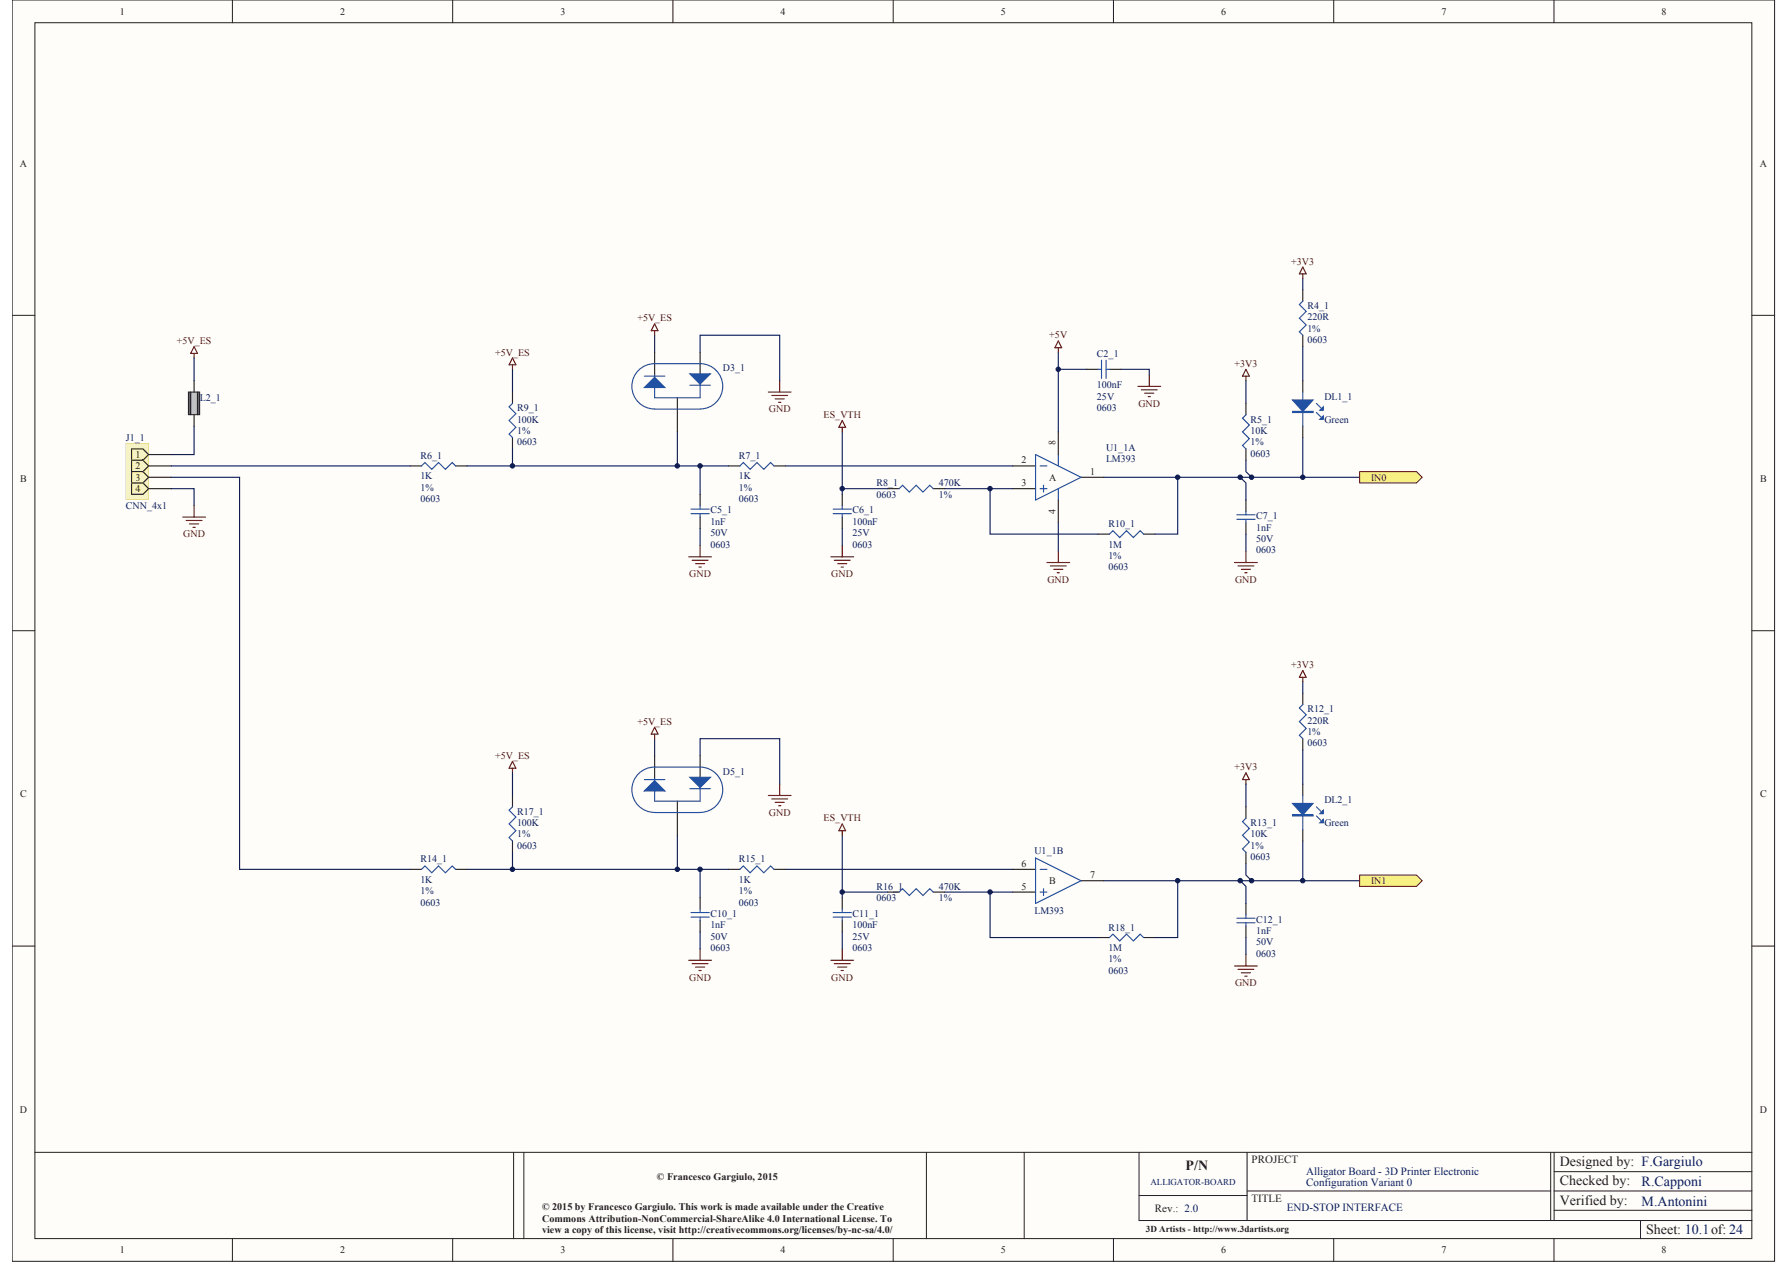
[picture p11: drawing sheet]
<svg xmlns="http://www.w3.org/2000/svg" width="297mm" height="210mm" viewBox="0 0 297 210" stroke-linecap="round" stroke-linejoin="round" font-family="sans-serif">
<path d="M2 0h292.6v209.5h-292.6z" fill="#fefdf9"/>
<path d="M2 0h292.6v209.5h-292.6z" fill="none" stroke="#231f20" stroke-width=".17"/>
<path d="M5.8 3.8h285.1v201.9h-285.1z" fill="#fefdf9"/>
<g fill="none" stroke="#231f20" stroke-width=".17">
<path d="M38.6 0v3.8M75.2 0v3.8M111.7 0v3.8M148.3 0v3.8M184.9 0v3.8M221.4 0v3.8M258 0v3.8M5.8 3.8h285.1v201.9h-285.1zM2 52.4h3.8M290.9 52.4h3.8M2 104.7h3.8M290.9 104.7h3.8"/>
<path d="M2 157.1h3.8M290.9 157.1h3.8M5.8 191.4h285.1M85.3 191.4v14.3M87 191.4v14.3M153.8 191.4v14.3M170.1 191.4v14.3M189.1 191.4v11.3h101.8M189.1 198.5h18M207.1 197.8h50.4M207.1 191.4v11.3M257.5 191.4v11.3"/>
<path d="M258 191.4v11.3M258 194.6h32.9M258 197.8h32.9M38.6 205.7v3.8M75.2 205.7v3.8M111.7 205.7v3.8M148.3 205.7v3.8M184.9 205.7v3.8M221.4 205.7v3.8M258 205.7v3.8M258 201h32.9M272.4 202.7v3"/>
</g>
<g fill="none" stroke="#6d0c0e" stroke-width=".19">
<path d="M127.6 65.1h3.7M128.1 65.7h2.7M128.7 66.2h1.5M129.3 66.8h.3M129.5 63.2v1.9M188.9 64.2h3.8M189.5 64.7h2.6M190.1 65.3h1.5M190.6 65.9h.4M190.8 62.3v1.9M114.4 92.5h3.7M114.9 93h2.7"/>
<path d="M115.5 93.6h1.5M116.1 94.2h.3M116.2 90.6v1.9M138 92.5h3.7M138.5 93h2.7M139.1 93.6h1.5M139.7 94.2h.3M139.8 90.6v1.9M173.8 93.4h3.8M174.4 94h2.6M175 94.5h1.5M175.5 95.1h.4"/>
<path d="M175.7 91.5v1.9M127.6 132.1h3.7M128.1 132.7h2.7M128.7 133.2h1.5M129.3 133.8h.3M129.5 130.2v1.9M114.4 159.5h3.7M116.2 157.6v1.9M138 159.5h3.7M139.8 157.6v1.9M114.9 160h2.7M115.5 160.6h1.5"/>
<path d="M116.1 161.2h.3M138.5 160h2.7M139.1 160.6h1.5M139.7 161.2h.3"/>
</g>
<g fill="none" stroke="#0c1c5b" stroke-width=".19">
<path d="M108.7 55.7v2.8M116.2 58.5v-2.8h13.3v7.5M175.7 58.5v13.2M112.5 71.7v5.7M116.2 77.4v4.7M130.4 77.4h37.8M139.8 71.7v9.4M175.7 61.3h4.7M183.3 79.3h42.5M186.1 61.3h4.7v1M195.5 79.3v9.4h-3.7M116.2 87.8v2.8"/>
<path d="M139.8 87.8v2.8M156.8 81.1h11.4M164.4 81.1v7.6h17.9M175.7 86.8v4.7M108.7 122.7v2.8M112.5 138.7v5.7M116.2 125.5v-2.8h13.3v7.5M139.8 138.7v9.4M116.2 144.4v4.7M116.2 154.7v2.9M130.4 144.4h37.8M139.8 154.7v2.9"/>
<path d="M156.8 148.1h11.4M164.4 148.1v7.6h17.9M195.5 146.3v9.4h-3.7"/>
</g>
<path d="M147.4 81.1h1.9M154.9 81.1h1.9" fill="none" stroke="#231f20" stroke-width=".19"/>
<path d="M149.3 81.1l.6-.5 1.1 1.1 1.1-1.1 1.1 1.1 1.2-1.1 .5 .5" fill="none" stroke="#2151a3" stroke-width=".19"/>
<path d="M225.8 78.3h9.4l.9 1-.9 .9h-9.4z" fill-rule="evenodd" fill="#f6f17e"/>
<path d="M225.8 78.3h9.4l.9 1-.9 .9h-9.4z" fill="none" stroke="#6d0c0e" stroke-width=".17"/>
<path d="M206.9 61.3l.5 1.2h-1.1zM206.9 62.5v.7" fill="none" stroke="#6d0c0e" stroke-width=".19"/>
<path d="M206.9 76.4v1.9l.9 1M206.9 63.2v3.8M183.3 146.3h42.5" fill="none" stroke="#0c1c5b" stroke-width=".19"/>
<path d="M225.8 145.3h9.4l.9 1-.9 .9h-9.4z" fill-rule="evenodd" fill="#f6f17e"/>
<path d="M225.8 145.3h9.4l.9 1-.9 .9h-9.4z" fill="none" stroke="#6d0c0e" stroke-width=".17"/>
<path d="M108.7 53.8l.6 1.1h-1.2zM108.7 54.9v.8M175.7 56.6l.6 1.1h-1.1zM175.7 57.7v.8M139.8 69.8l.6 1.2h-1.1zM139.8 71v.7M108.7 121.9v.8M108.7 120.8l.6 1.1h-1.2zM139.8 138v.7M139.8 136.8l.6 1.2h-1.1zM206.9 128.3l.5 1.2h-1.1zM206.9 129.5v.7" fill="none" stroke="#6d0c0e" stroke-width=".19"/>
<path d="M216.3 57.6v5.6M216.3 72.7v6.6M147.4 81.1h-7.6v1M206.9 130.2v3.8M216.3 139.7v6.6M147.4 148.1h-7.6v1M206.9 143.4v1.9l.9 1" fill="none" stroke="#0c1c5b" stroke-width=".19"/>
<g fill="none" stroke="#231f20" stroke-width=".19">
<path d="M216.3 48.1v1.9M216.3 55.7v1.9M68.1 77.4h1.9M75.7 77.4h1.8M85.1 65.1v1.9M85.1 72.7v1.8M121 77.4h1.9M128.5 77.4h1.9M168.2 77.4h3.7M175.7 71.7v3.8M179.5 79.3h3.8M180.4 61.3h1.9"/>
<path d="M184.2 61.3h1.9M206.9 67v1.9M206.9 74.5v1.9M116.2 82.1v1.9M116.2 85.9v1.9M139.8 82.1v1.9M139.8 85.9v1.9M168.2 81.1h3.7M175.7 83v3.8M182.3 88.7h1.9M189.9 88.7h1.9M216.3 115.1v1.9"/>
<path d="M85.1 132.1v1.9M85.1 139.7v1.8M116.2 125.5v3.8M206.9 134v1.9M216.3 122.7v1.9M68.1 144.4h1.9M75.7 144.4h1.8M116.2 149.1v1.9M116.2 152.9v1.8M121 144.4h1.9M128.5 144.4h1.9M139.8 149.1v1.9"/>
<path d="M139.8 152.9v1.8M168.2 148.1h3.7M168.2 144.4h3.7M179.5 146.3h3.8M182.3 155.7h1.9M189.9 155.7h1.9M206.9 141.5v1.9"/>
</g>
<g fill="none" stroke="#2151a3" stroke-width=".19">
<path d="M182.9 59.8v3M183.6 59.8v3M216.3 50l-.6 .6 1.2 1.1-1.2 1.1 1.2 1.2-1.2 1.1 .6 .6M70 77.4l.6-.6 1.1 1.1 1.1-1.1 1.2 1.1 1.1-1.1 .6 .6M85.1 67l-.6 .6 1.2 1.1-1.2 1.1 1.2 1.2-1.2 1.1 .6 .6M122.9 77.4l.5-.6 1.2 1.1 1.1-1.1 1.1 1.1 1.1-1.1 .6 .6M171.9 75.5l7.6 3.8-7.6 3.7zM172.7 77.4h1.1M175.7 75.5v1.9M182.3 61.3h.6M183.6 61.3h.6M206.9 68.9l-.6 .5 1.1 1.2-1.1 1.1 1.1 1.1-1.1 1.2 .6 .5"/>
<path d="M114.7 85.3h3.1M114.7 84.5h3.1M116.2 84v.5M116.2 85.3v.6M138.3 85.3h3.1M138.3 84.5h3.1M139.8 84v.5M139.8 85.3v.6M172.7 81.1h1.1M173.3 80.6v1.1M175.7 81.1v1.9M184.2 88.7l.6-.6 1.1 1.2 1.1-1.2 1.2 1.2 1.1-1.2 .6 .6"/>
<path d="M216.3 117l-.6 .6 1.2 1.1-1.2 1.1 1.2 1.2-1.2 1.1 .6 .6M85.1 134l-.6 .6 1.2 1.1-1.2 1.1 1.2 1.2-1.2 1.1 .6 .6M206.9 135.9l-.6 .5 1.1 1.2-1.1 1.1 1.1 1.1-1.1 1.2 .6 .5M70 144.4l.6-.6 1.1 1.1 1.1-1.1 1.2 1.1 1.1-1.1 .6 .6M114.7 152.3h3.1M114.7 151.5h3.1M116.2 151v.5M116.2 152.3v.6M122.9 144.4l.5-.6 1.2 1.1 1.1-1.1 1.1 1.1 1.1-1.1 .6 .6M138.3 152.3h3.1M138.3 151.5h3.1M139.8 151v.5"/>
<path d="M139.8 152.3v.6M171.9 142.5l7.6 3.8-7.6 3.7zM172.7 144.4h1.1M172.7 148.1h1.1M173.3 147.6v1.1M184.2 155.7l.6-.6 1.1 1.2 1.1-1.2 1.2 1.2 1.1-1.2 .6 .6"/>
</g>
<path d="M114.5 129.1h3.4l-1.7 1.7z" fill="#2151a3"/>
<path d="M114.5 129.1h3.4l-1.7 1.7zM114.5 131h3.4M116.2 129.3v3.7" fill="none" stroke="#2151a3" stroke-width=".19"/>
<path d="M108.7 125.5v3.8" fill="none" stroke="#231f20" stroke-width=".19"/>
<path d="M107 131.3l1.7-1.7 1.7 1.7z" fill="#2151a3"/>
<path d="M107 131.3l1.7-1.7 1.7 1.7zM107 129.5h3.4M108.7 134.9a3.8 3.8 0 0 1-3.8-3.8 3.8 3.8 0 0 1 3.8-3.7h7.5a3.8 3.8 0 0 1 3.8 3.7 3.8 3.8 0 0 1-3.8 3.8M108.7 129.3v3.7h7.5M108.7 134.9h7.5" fill="none" stroke="#2151a3" stroke-width=".19"/>
<path d="M116.2 58.5v3.8M112.5 133v5.7" fill="none" stroke="#231f20" stroke-width=".19"/>
<path d="M114.5 62.1h3.4l-1.7 1.7z" fill="#2151a3"/>
<path d="M114.5 62.1h3.4l-1.7 1.7zM114.5 64h3.4M116.2 62.3v3.8" fill="none" stroke="#2151a3" stroke-width=".19"/>
<path d="M108.7 58.5v3.8" fill="none" stroke="#231f20" stroke-width=".19"/>
<path d="M107 64.4l1.7-1.7 1.7 1.7z" fill="#2151a3"/>
<path d="M107 64.4l1.7-1.7 1.7 1.7zM107 62.5h3.4M108.7 67.9a3.8 3.8 0 0 1-3.8-3.7 3.8 3.8 0 0 1 3.8-3.8h7.5a3.8 3.8 0 0 1 3.8 3.8 3.8 3.8 0 0 1-3.8 3.7M108.7 62.3v3.8h7.5M108.7 67.9h7.5M216.3 65.1v5.7M218.6 68.5l.7 .8M218.6 67l.7 .7" fill="none" stroke="#2151a3" stroke-width=".19"/>
<path d="M112.5 66.1v5.6M216.3 63.2v1.9M216.3 70.8v1.9" fill="none" stroke="#231f20" stroke-width=".19"/>
<path d="M214.6 66.4h3.4l-1.7 1.9z" fill="#2151a3"/>
<path d="M214.6 66.4h3.4l-1.7 1.9zM214.6 68.3h3.4v.2h-3.4zM214.6 68.4h3.4" fill="none" stroke="#2151a3" stroke-width=".19"/>
<path d="M219.1 69.6l.6-.5v.5z" fill="#2151a3"/>
<path d="M219.1 69.6l.6-.5v.5z" fill="none" stroke="#2151a3" stroke-width=".19"/>
<path d="M219.1 68.1l.6-.5v.5z" fill="#2151a3"/>
<path d="M219.1 68.1l.6-.5v.5zM216.3 132.1v5.7M218.6 135.5l.7 .8M218.6 134l.7 .7" fill="none" stroke="#2151a3" stroke-width=".19"/>
<path d="M216.3 130.2v1.9M216.3 137.8v1.9" fill="none" stroke="#231f20" stroke-width=".19"/>
<path d="M214.6 133.4h3.4l-1.7 1.9z" fill="#2151a3"/>
<path d="M214.6 133.4h3.4l-1.7 1.9zM214.6 135.3h3.4v.2h-3.4zM214.6 135.4h3.4" fill="none" stroke="#2151a3" stroke-width=".19"/>
<path d="M219.1 136.6l.6-.5v.5z" fill="#2151a3"/>
<path d="M219.1 136.6l.6-.5v.5z" fill="none" stroke="#2151a3" stroke-width=".19"/>
<path d="M219.1 135.1l.6-.5v.5z" fill="#2151a3"/>
<path d="M205.4 86.2h3M205.4 85.5h3M206.9 84.9v.6M206.9 86.2v.6M219.1 135.1l.6-.5v.5zM149.3 148.1l.6-.5 1.1 1.1 1.1-1.1 1.1 1.1 1.2-1.1 .5 .5M205.4 153.2h3M205.4 152.5h3M206.9 151.9v.6M206.9 153.2v.6" fill="none" stroke="#2151a3" stroke-width=".19"/>
<path d="M206.9 83v1.9M206.9 86.8v1.9M147.4 148.1h1.9M154.9 148.1h1.9M206.9 150v1.9M206.9 153.8v1.9" fill="none" stroke="#231f20" stroke-width=".19"/>
<g fill="none" stroke="#6d0c0e" stroke-width=".19">
<path d="M85.1 59.4l.6 1.2h-1.2zM85.1 60.6v.7M205 93.4h3.8M205.5 94h2.7M206.1 94.5h1.5M206.7 95.1h.4M206.9 91.5v1.9M85.1 126.4l.6 1.2h-1.2zM85.1 127.6v.7M206.9 158.5v1.9M205 160.4h3.8M205.5 161h2.7"/>
<path d="M206.1 161.5h1.5M206.7 162.1h.4"/>
</g>
<g fill="none" stroke="#0c1c5b" stroke-width=".19">
<path d="M216.3 46.2v1.9M77.5 77.4h43.5M85.1 61.3v3.8M85.1 74.5v2.9M205.9 79.3l1 .9v2.8M206.9 88.7v2.8M216.3 113.2v1.9M85.1 128.3v3.8M216.3 124.6v5.6M77.5 144.4h43.5M85.1 141.5v2.9M205.9 146.3l1 .9v2.8"/>
<path d="M206.9 155.7v2.8"/>
</g>
<path d="M20.9 73.6h3.8v9.4h-3.8z" fill="#f8f5af"/>
<path d="M20.9 73.6v9.4h3.7v-9.4h-3.7h3.8v9.4h-3.8z" fill="#6d0c0e"/>
<g fill="#231f20">
<path d="M24.6 75.4h3.8l.1 .1-.1 .1h-3.7z"/>
<path d="M24.6 77.3h3.8l.1 .1-.1 .1h-3.7z"/>
</g>
<g fill="#f8f5af">
<path d="M22.7 74.9h.4v1.1h-.4z"/>
<path d="M21.9 74.6h1.8l.8 .9-.8 .8h-1.8zM22.7 74.9v1.1h.4v-1.1z"/>
</g>
<g fill="#231f20">
<path d="M21.7 74.4h2.1l.8 .9v.3l-.7 .8-.2-.1 .8-.8-.8-.9h-1.8v1.7h-.2v.2z"/>
<path d="M24.6 75.4l.2 .1-.1 .1z"/>
</g>
<g fill="#f8f5af">
<path d="M22.6 76.8h.7v1.1h-.7z"/>
<path d="M21.9 76.5h1.8l.8 .9-.8 .8h-1.8zM22.6 76.8v1.1h.7v-1.1z"/>
</g>
<g fill="#231f20">
<path d="M24.6 77.3l.2 .1-.2 .1z"/>
<path d="M21.9 76.3h1.8z"/>
<path d="M21.7 76.3h2.1l.1 .1-.1 .1h-2.1z"/>
<path d="M24.6 79.2h3.8l.1 .1-.1 .1h-3.7z"/>
<path d="M21.7 76.5h2.1l.1-.1 .7 .8v.3l-.7 .8-.1-.1h-2.1v.2zM21.9 76.5v1.7h1.8l.8-.8-.8-.9z"/>
</g>
<g fill="#f8f5af">
<path d="M22.6 78.7h.6v1.1h-.6z"/>
<path d="M21.9 78.4h1.8l.8 .9-.8 .8h-1.8zM22.6 78.7v1.1h.6v-1.1z"/>
</g>
<g fill="#231f20">
<path d="M21.7 78.2h2.1l.1 .1-.1 .1h-2.1z"/>
<path d="M24.6 79.2l.2 .1-.1 .1z"/>
<path d="M24.6 81.1h3.8h.1l-.1 .1h-3.7z"/>
<path d="M21.7 78.4h2.1l.1-.1 .7 .8v.3l-.7 .8-.1-.1h-2.1v.2zM21.9 78.4v1.7h1.8l.8-.8-.8-.9z"/>
</g>
<g fill="#f8f5af">
<path d="M22.5 80.6h.8v1.1h-.8z"/>
<path d="M21.9 80.3h1.8l.8 .8-.8 .9h-1.8zM22.5 80.6v1.1h.8v-1.1z"/>
</g>
<g fill="#231f20">
<path d="M21.7 80.1h2.1l.1 .1-.1 .1h-2.1z"/>
<path d="M24.6 81.1h.2l-.2 .1z"/>
<path d="M21.7 80.3h2.1l.1-.1 .7 .8v.3l-.8 .9h-2.1zM21.9 80.3v1.7h1.8l.8-.9-.8-.8z"/>
</g>
<path d="M32.2 58.7v.7M32.2 57.6l.6 1.1h-1.1zM216.3 44.3l.6 1.2h-1.2zM216.3 45.5v.7M30.3 85.9h3.8M30.9 86.4h2.6M31.5 87h1.5M32 87.6h.4M32.2 84v1.9M216.3 112.5v.7M216.3 111.3l.6 1.2h-1.2z" fill="none" stroke="#6d0c0e" stroke-width=".19"/>
<path d="M28.4 79.3h11.4v65.1h28.3M28.4 77.4h39.7M32.2 70.8v4.7h-3.8M28.4 81.1h3.8v2.9" fill="none" stroke="#0c1c5b" stroke-width=".19"/>
<path d="M31.7 65.1h1.1v3.8h-1.1z" fill="#bfc0c3"/>
<path d="M31.3 65.1h.3v3.8h-.3zM31.7 65.1h1.1v3.8h-1.1zM32.8 65.1h.4v3.8h-.4z" fill="none" stroke="#231f20" stroke-width=".17"/>
<path d="M32.2 63.2v1.9M32.2 68.9v1.9" fill="none" stroke="#231f20" stroke-width=".19"/>
<path d="M31.5 65.1v3.8M33 65.1v3.8" fill="none" stroke="#616366" stroke-width=".36"/>
<path d="M32.2 59.4v3.8" fill="none" stroke="#0c1c5b" stroke-width=".19"/>
<circle cx="85.1" cy="144.4" r=".37" fill="#0c1c5b"/>
<circle cx="85.1" cy="144.4" r=".37" fill="none" stroke="#0c1c5b" stroke-width=".17"/>
<circle cx="85.1" cy="77.4" r=".37" fill="#0c1c5b"/>
<circle cx="85.1" cy="77.4" r=".37" fill="none" stroke="#0c1c5b" stroke-width=".17"/>
<circle cx="112.5" cy="144.4" r=".37" fill="#0c1c5b"/>
<circle cx="112.5" cy="144.4" r=".37" fill="none" stroke="#0c1c5b" stroke-width=".17"/>
<circle cx="112.5" cy="77.4" r=".37" fill="#0c1c5b"/>
<circle cx="112.5" cy="77.4" r=".37" fill="none" stroke="#0c1c5b" stroke-width=".17"/>
<circle cx="116.2" cy="144.4" r=".37" fill="#0c1c5b"/>
<circle cx="116.2" cy="144.4" r=".37" fill="none" stroke="#0c1c5b" stroke-width=".17"/>
<circle cx="116.2" cy="77.4" r=".37" fill="#0c1c5b"/>
<circle cx="116.2" cy="77.4" r=".37" fill="none" stroke="#0c1c5b" stroke-width=".17"/>
<circle cx="139.8" cy="148.1" r=".37" fill="#0c1c5b"/>
<circle cx="139.8" cy="148.1" r=".37" fill="none" stroke="#0c1c5b" stroke-width=".17"/>
<circle cx="139.8" cy="81.1" r=".37" fill="#0c1c5b"/>
<circle cx="139.8" cy="81.1" r=".37" fill="none" stroke="#0c1c5b" stroke-width=".17"/>
<circle cx="164.4" cy="148.1" r=".37" fill="#0c1c5b"/>
<circle cx="164.4" cy="148.1" r=".37" fill="none" stroke="#0c1c5b" stroke-width=".17"/>
<circle cx="164.4" cy="81.1" r=".37" fill="#0c1c5b"/>
<circle cx="164.4" cy="81.1" r=".37" fill="none" stroke="#0c1c5b" stroke-width=".17"/>
<circle cx="175.7" cy="61.3" r=".37" fill="#0c1c5b"/>
<circle cx="175.7" cy="61.3" r=".37" fill="none" stroke="#0c1c5b" stroke-width=".17"/>
<circle cx="195.5" cy="146.2" r=".37" fill="#0c1c5b"/>
<circle cx="195.5" cy="146.2" r=".37" fill="none" stroke="#0c1c5b" stroke-width=".17"/>
<circle cx="195.5" cy="79.3" r=".37" fill="#0c1c5b"/>
<circle cx="195.5" cy="79.3" r=".37" fill="none" stroke="#0c1c5b" stroke-width=".17"/>
<circle cx="205.9" cy="146.2" r=".37" fill="#0c1c5b"/>
<circle cx="205.9" cy="146.2" r=".37" fill="none" stroke="#0c1c5b" stroke-width=".17"/>
<circle cx="205.9" cy="79.3" r=".37" fill="#0c1c5b"/>
<circle cx="205.9" cy="79.3" r=".37" fill="none" stroke="#0c1c5b" stroke-width=".17"/>
<circle cx="207.8" cy="146.2" r=".37" fill="#0c1c5b"/>
<circle cx="207.8" cy="146.2" r=".37" fill="none" stroke="#0c1c5b" stroke-width=".17"/>
<circle cx="207.8" cy="79.3" r=".37" fill="#0c1c5b"/>
<circle cx="207.8" cy="79.3" r=".37" fill="none" stroke="#0c1c5b" stroke-width=".17"/>
<circle cx="216.3" cy="146.2" r=".37" fill="#0c1c5b"/>
<circle cx="216.3" cy="146.2" r=".37" fill="none" stroke="#0c1c5b" stroke-width=".17"/>
<circle cx="216.3" cy="79.3" r=".37" fill="#0c1c5b"/>
<circle cx="216.3" cy="79.3" r=".37" fill="none" stroke="#0c1c5b" stroke-width=".17"/>
<g font-size="2.3" fill="#231f20">
<text x="196.9" y="194.4">P/N</text>
<text x="259" y="193.6">Designed by: F.Gargiulo</text>
<text x="259" y="196.8">Checked by:</text>
<text x="259" y="200">Verified by:</text>
<text x="273.3" y="204.9">Sheet: 10.1of: 24</text>
</g>
<g font-size="2.3" fill="#0c1c5b">
<text x="272.6" y="197">R.Capponi</text>
<text x="272.6" y="200.2">M.Antonini</text>
</g>
<g font-size="1.8" fill="#231f20">
<text x="207.8" y="193.2">PROJECT</text>
<text x="191.8" y="201.3">Rev.: 2.0</text>
<text x="207.8" y="199.6">TITLE</text>
</g>
<g font-size="1.8" fill="#0c1c5b">
<text x="216.9" y="195.1">Alligator Board - 3D Printer Electronic</text>
<text x="216.9" y="197">Configuration Variant 0</text>
<text x="213.7" y="201.1">END-STOP INTERFACE</text>
</g>
<g font-size="1.7" fill="#231f20">
<text x="19.9" y="2.4">1</text>
<text x="56.5" y="2.4">2</text>
<text x="93" y="2.4">3</text>
<text x="129.6" y="2.4">4</text>
<text x="166.2" y="2.4">5</text>
<text x="202.8" y="2.4">6</text>
<text x="239.3" y="2.4">7</text>
<text x="275.9" y="2.4">8</text>
<text x="3.3" y="27.7">A</text>
<text x="292.2" y="27.7">A</text>
<text x="22.5" y="76">1</text>
<text x="22.5" y="77.9">2</text>
<text x="169.6" y="77">2</text>
<text x="3.4" y="80">B</text>
<text x="22.5" y="79.8">3</text>
<text x="22.5" y="81.7">4</text>
<text x="169.6" y="80.7">3</text>
<text x="174.2" y="79.8">A</text>
<text x="181" y="78.9">1</text>
<text x="292.2" y="80">B</text>
<text x="3.4" y="132.4">C</text>
<text x="292.2" y="132.4">C</text>
<text x="169.6" y="144">6</text>
<text x="169.6" y="147.7">5</text>
<text x="174.2" y="146.8">B</text>
<text x="181" y="145.8">7</text>
<text x="3.3" y="184.8">D</text>
<text x="292.2" y="184.8">D</text>
<text x="109.1" y="195.9">© Francesco Gargiulo, 2015</text>
<text x="90" y="201">© 2015 by Francesco Gargiulo. This work is made available under the Creative</text>
<text x="90" y="202.9">Commons Attribution-NonCommercial-ShareAlike 4.0 International License. To</text>
<text x="19.9" y="208.1">1</text>
<text x="56.5" y="208.1">2</text>
<text x="90" y="204.7">view a copy of this license, visit http://creativecommons.org/licenses/by-nc-sa/4.0/</text>
<text x="93" y="208.1">3</text>
<text x="129.6" y="208.1">4</text>
<text x="166.2" y="208.1">5</text>
<text x="202.8" y="208.1">6</text>
<text x="239.3" y="208.1">7</text>
<text x="275.9" y="208.1">8</text>
</g>
<g font-size="1.7" fill="#6d0c0e">
<text x="214.4" y="43.9">+3V3</text>
<text x="105.8" y="53.4">+5V_ES</text>
<text x="29.4" y="57.2">+5V_ES</text>
<text x="82.2" y="59">+5V_ES</text>
<text x="174.2" y="56.2">+5V</text>
<text x="205" y="60.9">+3V3</text>
<text x="127.6" y="68.5">GND</text>
<text x="136.7" y="69.4">ES_VTH</text>
<text x="189" y="67.5">GND</text>
<text x="227.6" y="79.8">IN0</text>
<text x="30.4" y="89.2">GND</text>
<text x="114.4" y="95.8">GND</text>
<text x="138" y="95.8">GND</text>
<text x="173.9" y="96.8">GND</text>
<text x="205.1" y="96.8">GND</text>
<text x="214.4" y="110.9">+3V3</text>
<text x="105.8" y="120.4">+5V_ES</text>
<text x="82.2" y="126">+5V_ES</text>
<text x="205" y="127.9">+3V3</text>
<text x="127.6" y="135.5">GND</text>
<text x="136.7" y="136.4">ES_VTH</text>
<text x="227.6" y="146.8">IN1</text>
<text x="114.4" y="162.8">GND</text>
<text x="138" y="162.8">GND</text>
<text x="205.1" y="163.8">GND</text>
</g>
<g font-size="1.7" fill="#0c1c5b">
<text x="217.1" y="53.2">220R</text>
<text x="217.1" y="51.3">R4_1</text>
<text x="182.1" y="59.2">C2_1</text>
<text x="217.1" y="55.1">1%</text>
<text x="217.1" y="57">0603</text>
<text x="120" y="61.7">D3_1</text>
<text x="182.1" y="64.5">100nF</text>
<text x="33.2" y="66.6">L2_1</text>
<text x="85.8" y="70.2">100K</text>
<text x="85.8" y="68.3">R9_1</text>
<text x="182.1" y="66.4">25V</text>
<text x="182.1" y="68.3">0603</text>
<text x="207.6" y="70.2">R5_1</text>
<text x="219.9" y="66.4">DL1_1</text>
<text x="219.9" y="70.2">Green</text>
<text x="20.9" y="73.2">J1_1</text>
<text x="69.8" y="76.2">R6_1</text>
<text x="85.8" y="72.1">1%</text>
<text x="85.8" y="73.9">0603</text>
<text x="122.7" y="76.2">R7_1</text>
<text x="183.6" y="74.9">U1_1A</text>
<text x="183.6" y="76.8">LM393</text>
<text x="207.6" y="72.1">10K</text>
<text x="207.6" y="73.9">1%</text>
<text x="207.6" y="75.8">0603</text>
<text x="69.8" y="79.6">1K</text>
<text x="69.8" y="81.5">1%</text>
<text x="69.8" y="83.4">0603</text>
<text x="122.7" y="79.6">1K</text>
<text x="122.7" y="81.5">1%</text>
<text x="122.7" y="83.4">0603</text>
<text x="145.5" y="82.6">0603</text>
<text x="145.5" y="80.7">R8_1</text>
<text x="155.9" y="80.7">470K</text>
<text x="155.9" y="82.6">1%</text>
<text x="20.9" y="84.5">CNN_4x1</text>
<text x="117.9" y="87.2">1nF</text>
<text x="117.9" y="89">50V</text>
<text x="117.9" y="85.3">C5_1</text>
<text x="141.5" y="87.2">100nF</text>
<text x="141.5" y="89">25V</text>
<text x="141.5" y="85.3">C6_1</text>
<text x="184" y="87.5">R10_1</text>
<text x="208.6" y="88.1">1nF</text>
<text x="208.6" y="90">50V</text>
<text x="208.6" y="86.2">C7_1</text>
<text x="117.9" y="90.9">0603</text>
<text x="141.5" y="90.9">0603</text>
<text x="184" y="90.9">1M</text>
<text x="184" y="92.8">1%</text>
<text x="184" y="94.7">0603</text>
<text x="208.6" y="91.9">0603</text>
<text x="217.1" y="118.3">R12_1</text>
<text x="217.1" y="120.2">220R</text>
<text x="217.1" y="122.1">1%</text>
<text x="217.1" y="124">0603</text>
<text x="120" y="128.7">D5_1</text>
<text x="85.8" y="137.2">100K</text>
<text x="85.8" y="135.3">R17_1</text>
<text x="207.6" y="137.2">R13_1</text>
<text x="219.9" y="137.2">Green</text>
<text x="219.9" y="133.4">DL2_1</text>
<text x="69.8" y="143.2">R14_1</text>
<text x="85.8" y="139.1">1%</text>
<text x="85.8" y="140.9">0603</text>
<text x="122.7" y="143.2">R15_1</text>
<text x="171.8" y="141.9">U1_1B</text>
<text x="207.6" y="139.1">10K</text>
<text x="207.6" y="140.9">1%</text>
<text x="207.6" y="142.8">0603</text>
<text x="69.8" y="146.6">1K</text>
<text x="69.8" y="148.5">1%</text>
<text x="122.7" y="146.6">1K</text>
<text x="122.7" y="148.5">1%</text>
<text x="145.5" y="149.6">0603</text>
<text x="145.5" y="147.7">R16_1</text>
<text x="155.9" y="147.7">470K</text>
<text x="155.9" y="149.6">1%</text>
<text x="69.8" y="150.4">0603</text>
<text x="117.9" y="154.2">1nF</text>
<text x="117.9" y="152.3">C10_1</text>
<text x="122.7" y="150.4">0603</text>
<text x="141.5" y="154.2">100nF</text>
<text x="141.5" y="152.3">C11_1</text>
<text x="171.8" y="151.7">LM393</text>
<text x="184" y="154.5">R18_1</text>
<text x="208.6" y="155.1">1nF</text>
<text x="208.6" y="153.2">C12_1</text>
<text x="117.9" y="156">50V</text>
<text x="117.9" y="157.9">0603</text>
<text x="141.5" y="156">25V</text>
<text x="141.5" y="157.9">0603</text>
<text x="184" y="157.9">1M</text>
<text x="184" y="159.8">1%</text>
<text x="184" y="161.7">0603</text>
<text x="208.6" y="157">50V</text>
<text x="208.6" y="158.9">0603</text>
</g>
<g font-size="1.6" fill="#231f20">
<text x="175.2" y="74" transform="rotate(-90 175.2 74)">8</text>
<text x="175.2" y="85.4" transform="rotate(-90 175.2 85.4)">4</text>
</g>
<text font-size="1.5" fill="#0c1c5b" x="191" y="196.8">ALLIGATOR-BOARD</text>
<text font-size="1.5" fill="#231f20" x="190.3" y="204.6">3D Artists - http://www.3dartists.org</text>
</svg>
